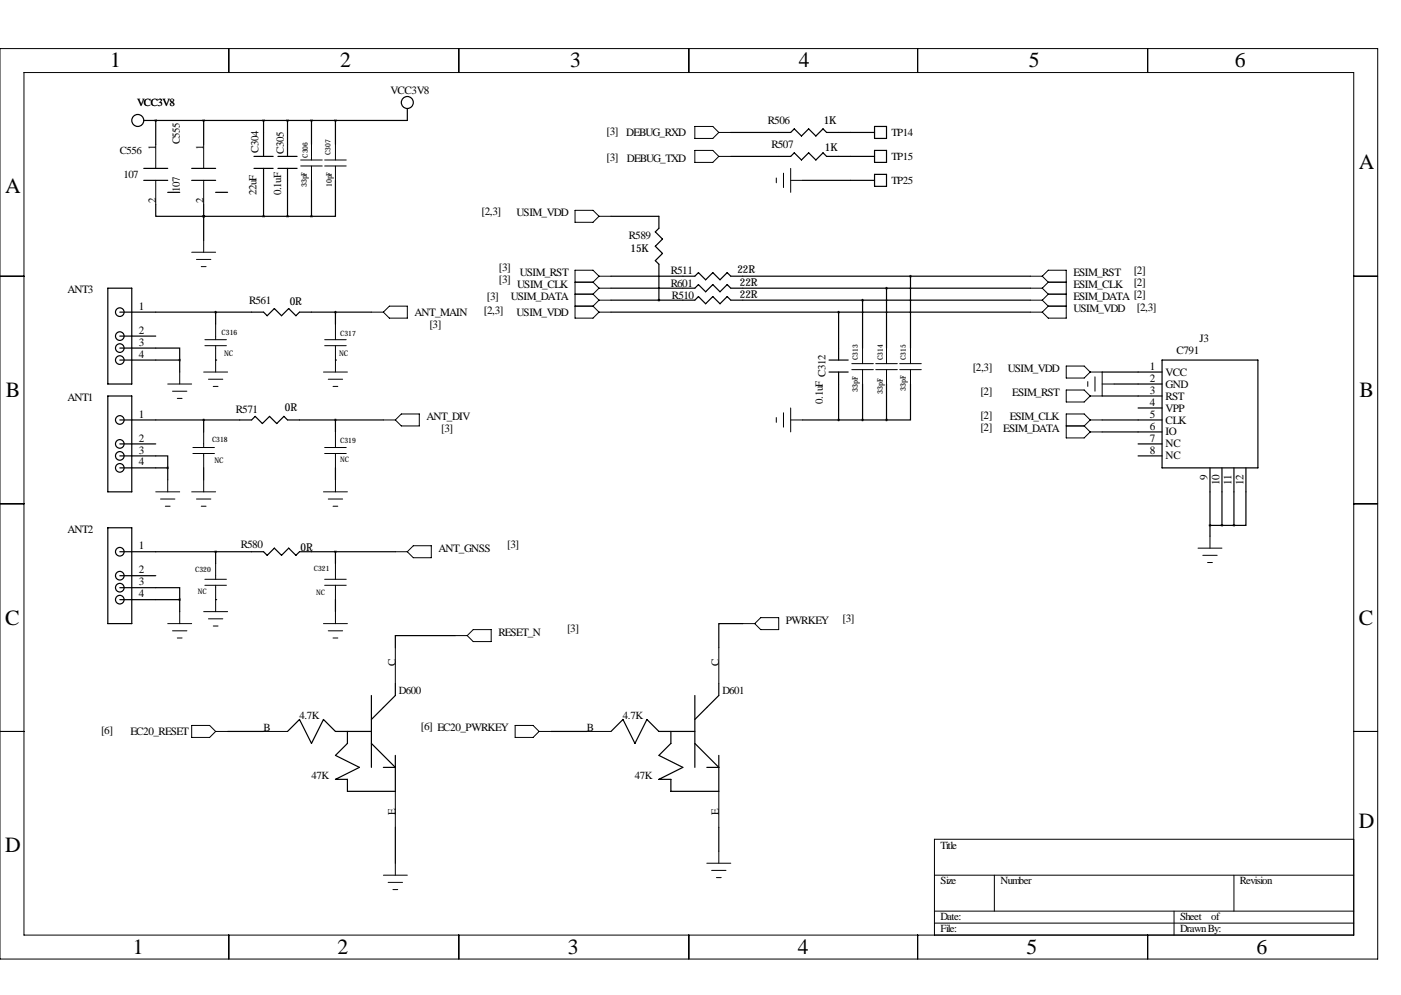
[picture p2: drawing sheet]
<svg xmlns="http://www.w3.org/2000/svg" width="297mm" height="211mm" viewBox="0 0 297 211" stroke-linecap="round" stroke-linejoin="round" font-family="sans-serif">
<g fill="none" stroke="#000" stroke-width=".21">
<path d="M0 10.3h292.1v193h-292.1zM5.1 15.4h281.9v182.9h-281.9zM48.5 10.3v5.1M97.3 10.3v5.1M146 10.3v5.1M194.6 10.3v5.1M243.3 10.3v5.1M33 30.6v5.1M33 38.2v5.1M43.2 30.6v5.1M43.2 38.2v5.1M63.8 33.9h4.5"/>
<path d="M63.8 35.2h4.5M66 30.6v3.3M66 35.2v3M68.8 33.9h4.6M68.8 35.2h4.6M71.1 30.6v3.3M71.1 35.2v3M147.3 31.9h3.8l1.3 1.3-1.3 1.2h-3.8zM147.3 26.8h3.8l1.3 1.3-1.3 1.3h-3.8zM152.4 28.1h2.5M152.4 33.2h2.5M164.6 37.7v1"/>
<path d="M166.1 36.7v3.1M167.6 35.7v5.1M167.6 38.2h2.6M0 58.6h5.1M40.6 53.5h5.1M41.7 55h3M42.7 56.5h1M43.2 50.9v2.6M121.9 59.8h3.8M121.9 44.6h3.8l1.3 1.3-1.3 1.2h-3.8zM125.7 59.8l1.3 1.3M127 58.6h2.5"/>
<path d="M127 58.6l-1.3 1.2M127 58.6l-1.3-1.3h-3.8v10.2h3.8l1.3-1.3M127 45.9h2.5M218.4 58.6h2.6M221 58.6l1.2-1.3h3.9v10.2h-3.9l-1.2-1.3M221 58.6l1.2 1.2M222.2 59.8h3.9M222.2 59.8l-1.2 1.3M287 58.6h5.1M38.1 78.9v2.5M43.2 78.9h5.1M43.4 72h4.6"/>
<path d="M43.4 73.3h4.6M45.7 68.7v3.3M45.7 73.3v5.6M68.6 78.9h5.1M68.8 72h4.6M68.8 73.3h4.6M71.1 68.7v3.3M71.1 73.3v5.6M78.7 66.2h2.6M81.3 66.2l1.2-1.3h3.9v2.6h-3.9zM121.9 62.4h3.8M121.9 64.9h3.8"/>
<path d="M125.7 62.4l1.3 1.2M125.7 64.9l1.3 1.3M127 61.1h2.5M127 61.1l-1.3 1.3M127 63.6h2.5M127 63.6l-1.3 1.3M127 66.2h2.5M180.6 77.1h4.6M180.6 78.4h4.6M182.9 73.8v3.3M182.9 78.4v3M185.7 77.1h4.5"/>
<path d="M185.7 78.4h4.5M188 73.8v3.3M188 78.4v3M190.8 77.1h4.5M190.8 78.4h4.5M193 73.8v3.3M193 78.4v3M218.4 61.1h2.6M218.4 63.6h2.6M218.4 66.2h2.6M221 61.1l1.2 1.3M221 63.6l1.2 1.3"/>
<path d="M222.2 62.4h3.9M222.2 64.9h3.9M222.2 62.4l-1.2 1.2M222.2 64.9l-1.2 1.3M226.1 77.6h3.8l1.2 1.3-1.2 1.3h-3.8zM231.1 78.9h2.6v5.1h-2.6M232.2 79.9v3M35.6 81.4h5M36.6 82.9h3M37.6 84.5h1M40.9 94.9h4.6M40.9 96.2h4.6"/>
<path d="M43.2 91.6v3.3M43.2 96.2v3M44.2 80.4h3M45.2 81.9h1M68.8 94.9h4.6M68.8 96.2h4.6M69.6 80.4h3M70.6 81.9h1M71.1 91.6v3.3M71.1 96.2v3M81.3 89h2.5M85.1 87.8h3.8v2.5h-3.8l-1.3-1.3z"/>
<path d="M164.6 88.5v1M166.1 87.5v3.1M167.6 89h2.6M167.6 86.5v5.1M226.1 82.7h3.8l1.2 1.3-1.2 1.2h-3.8zM226.1 90.3h3.8M229.9 90.3l1.2 1.3M230.6 80.9v1M231.1 89h2.6M231.1 89l-1.2-1.2h-3.8v5.1h3.8l1.2-1.3M231.1 91.6h2.6M231.1 89l-1.2 1.3"/>
<path d="M233.7 81.4h2.5M0 106.8h5.1M33 104.3h5.1M34 105.8h3.1M35.1 107.3h1M35.6 101.7v2.6M40.6 104.3h5.1M41.7 105.8h3M42.7 107.3h1M43.2 101.7v2.6M45.7 119.5v3.3M68.6 104.3h5.1"/>
<path d="M69.6 105.8h3M70.6 107.3h1M71.1 101.7v2.6M71.1 119.5v3.3M83.8 117h2.6M87.6 115.7h3.8v2.6h-3.8l-1.2-1.3zM254 116.2h5.1M255 117.7h3.1M256 119.3h1M256.5 113.7v2.5M287 106.8h5.1M35.6 132.2h5"/>
<path d="M36.6 133.7h3M37.6 135.3h1M38.1 129.7v2.5M43.2 129.7h5.1M43.4 122.8h4.6M43.4 124.1h4.6M44.2 131.2h3M45.2 132.7h1M45.7 124.1v5.6M68.6 132.2h5.1M68.8 122.8h4.6M68.8 124.1h4.6"/>
<path d="M69.6 133.7h3M70.6 135.3h1M71.1 124.1v3M71.1 129.7v2.5M83.8 137.3v7.6M96.5 134.8h2.6M99.1 134.8l1.2-1.3h3.8v2.5h-3.8zM152.4 137.3v7.6M157.5 132.2h2.5M161.3 131h3.8v2.5h-3.8l-1.3-1.3zM0 155.1h5.1M40.6 153.8h3.8l1.3 1.3-1.3 1.3h-3.8z"/>
<path d="M45.7 155.1h2.6M55.9 155.1h5.1M109.2 153.8h3.8l1.3 1.3-1.3 1.3h-3.8zM114.3 155.1h2.5M124.5 155.1h5M287 155.1h5.1M83.8 167.8v7.6M152.4 167.8v7.6M287 177.9h-88.9v20.4M48.5 198.3v5M81.3 185.6h5.1M82.3 187.1h3"/>
<path d="M83.3 188.6h1M83.8 183v2.6M97.3 198.3v5M146 198.3v5M149.9 183h5M150.9 184.5h3M151.9 186.1h1M152.4 180.5v2.5M194.6 198.3v5M198.1 195.7h88.9M198.1 193.2h88.9M198.1 185.6h88.9"/>
<path d="M210.8 185.6v7.6M243.3 198.3v5M248.9 193.2v5.1M261.6 185.6v7.6"/>
</g>
<g fill="none" stroke="#000" stroke-width=".25">
<path d="M30.5 35.7h5.1M30.5 38.2h5.1M33 25.5h.1M33 25.5v5.1M40.6 35.7h5.1M40.6 38.2h5.1M43.2 25.5v5.1M53.8 35.7h4.1M53.8 33.2h4.1M55.9 25.5v7.7M55.9 35.7v10.2M58.9 35.7h4.1"/>
<path d="M58.9 33.2h4.1M61 25.5v7.7M61 35.7v10.2M66 25.5v5.1M66 38.2v7.7M71.1 38.2v7.7h-5.1M71.1 25.5v5.1M86.4 23v2.5h-55.9M154.9 33.2h12.7l.8-.8 1.5 1.5 1.5-1.5 1.6 1.5 1.5-1.5 .8 .8h10.1M154.9 28.1h12.7l.8-.8 1.5 1.5 1.5-1.5 1.6 1.5 1.5-1.5 .8 .8h10.1M170.2 38.2h15.2M185.4 26.8h2.6v2.6h-2.6z"/>
<path d="M185.4 31.9h2.6v2.5h-2.6zM185.4 37h2.6v2.5h-2.6zM33 43.3v2.6h10.2M35.6 40.8h2.5M43.2 45.9h.1M43.2 43.3v7.6M43.2 45.9h22.8M45.7 40.8h2.6M129.5 58.6h17.8l.8-.8 1.5 1.5 1.5-1.5 1.6 1.5 1.5-1.5 .7 .8h63.5M129.5 45.9h10.2v2.5l-.8 .8 1.6 1.5-1.6 1.5 1.6 1.5-1.6 1.6 .8 .7v7.6M193 58.6v15.2M22.9 61.1h5v20.3h-5z"/>
<path d="M25.4 73.8h12.7v2.5M25.4 76.3h12.7M25.4 66.2h30.5l.7 .7 1.6-1.5 1.5 1.5 1.5-1.5 1.5 1.5 .8-.7h15.2M25.4 71.3h7.6M38.1 76.3v2.6M45.7 76.3h.1M45.7 66.2v2.5M71.1 76.3h.1M71.1 66.2v2.5M129.5 66.2h88.9M129.5 61.1h17.8l.8-.8 1.5 1.6 1.5-1.6 1.6 1.6 1.5-1.6 .7 .8h63.5M129.5 63.6h17.8l.8-.7 1.5 1.5 1.5-1.5 1.6 1.5 1.5-1.5 .7 .7h63.5"/>
<path d="M175.8 78.9h4M175.8 76.3h4M177.8 66.2v10.1M177.8 78.9v10.1M182.9 63.6v10.2M188 61.1v12.7M233.7 78.9h12.7M246.4 76.3h20.3v22.9h-20.3zM22.9 84h5v20.3h-5zM25.4 96.7h10.2v2.5M25.4 89h27.9l.8-.7 1.5 1.5 1.5-1.5 1.6 1.5 1.5-1.5 .8 .7h20.3M25.4 94.1h7.6"/>
<path d="M25.4 99.2h10.2M35.6 99.2v2.5M43.2 89v2.6M43.2 99.2v2.5M71.1 89v2.6M71.1 99.2v2.5M170.2 89h17.8M182.9 81.4v7.6M188 81.4v7.6M193 81.4v7.6h-5M233.7 89h12.7M233.7 84h12.7"/>
<path d="M233.7 91.6h12.7M236.2 81.4h10.2M241.3 94.1h5.1M241.3 96.7h5.1M241.3 86.5h5.1M256.5 99.2v14.5M259.1 99.2v12.2M261.6 99.2v12.2M264.2 99.2v12.2h-2.6M22.9 111.9h5v20.3h-5zM25.4 117h30.5l.7 .7 1.6-1.5 1.5 1.5 1.5-1.5 1.5 1.5 .8-.7h20.3M45.7 117v2.5"/>
<path d="M71.1 117v2.5M256.5 111.4h5.1M25.4 124.6h12.7v2.5M25.4 122.1h7.6M25.4 127.1h12.7M38.1 127.1v2.6M45.7 127.1h.1M71.1 127.1v2.6M96.5 134.8h-12.7v2.5M157.5 132.2h-5.1v5.1M48.3 155.1h7.6M61 155.1l2.5-2.6 2.5 5.1 2.6-5.1 2.5 2.6h7.6"/>
<path d="M73.7 155.1v2.5l-2.6 2.6 5.1 2.5-5.1 2.5h2.6v2.6h10.1v-7.6M78.7 147.5v15.2M78.7 157.6l5.1 5.1h-2.5M83.8 144.9v2.6l-5.1 5M116.8 155.1h7.7M129.5 155.1l2.6-2.6 2.5 5.1 2.6-5.1 2.5 2.6h7.6M142.2 155.1v2.5l-2.5 2.6 5.1 2.5-5.1 2.5h2.5v2.6h10.2v-7.6M147.3 157.6l5.1 5.1h-2.5M147.3 147.5v15.2M152.4 144.9v2.6l-5.1 5M83.8 175.4v7.6M152.4 175.4v5.1"/>
<circle cx="29.2" cy="25.5" r="1.27"/>
<circle cx="86.4" cy="21.7" r="1.27"/>
<circle cx="25.4" cy="71.3" r=".91"/>
<circle cx="25.4" cy="66.2" r=".91"/>
<circle cx="25.4" cy="73.8" r=".91"/>
<circle cx="25.4" cy="76.3" r=".91"/>
<circle cx="25.4" cy="96.7" r=".91"/>
<circle cx="25.4" cy="99.2" r=".91"/>
<circle cx="25.4" cy="94.1" r=".91"/>
<circle cx="25.4" cy="89" r=".91"/>
<circle cx="25.4" cy="117" r=".91"/>
<circle cx="25.4" cy="124.6" r=".91"/>
<circle cx="25.4" cy="127.1" r=".91"/>
<circle cx="25.4" cy="122.1" r=".91"/>
</g>
<path d="M187.9 61.1a.05 .05 0 0 0 .1 0 .05 .05 0 0 0-.1 0zM193 58.6a.05 .05 0 0 0 .1 0 .05 .05 0 0 0-.1 0zM60.9 45.9a.05 .05 0 0 0 .1 0 .05 .05 0 0 0-.1 0zM66 45.9a.05 .05 0 0 0 .1 0 .05 .05 0 0 0-.1 0zM187.9 89a.05 .05 0 0 0 .1 0 .05 .05 0 0 0-.1 0zM60.9 25.5a.05 .05 0 0 0 .1 0 .05 .05 0 0 0-.1 0zM66 25.5a.05 .05 0 0 0 .1 0 .05 .05 0 0 0-.1 0zM35.5 99.2a.05 .05 0 0 0 .1 0 .05 .05 0 0 0-.1 0zM256.5 111.4a.05 .05 0 0 0 .1 0 .05 .05 0 0 0-.1 0z" fill="#000" stroke="#000" stroke-width=".51"/>
<g font-size="4.6">
<text x="23.3" y="14.3">1</text>
<text x="72.1" y="14.3">2</text>
<text x="120.9" y="14.3">3</text>
<text x="169.4" y="14.3">4</text>
<text x="218.1" y="14.3">5</text>
<text x="261.8" y="14.3">6</text>
<text x="288.1" y="35.9">A</text>
<text x="1.1" y="41">A</text>
<text x="1.2" y="84.2">B</text>
<text x="288.2" y="84.2">B</text>
<text x="1.1" y="132.4">C</text>
<text x="288.1" y="132.4">C</text>
<text x="288.1" y="175.6">D</text>
<text x="1.1" y="180.7">D</text>
<text x="28.2" y="202.3">1</text>
<text x="71.6" y="202.3">2</text>
<text x="120.4" y="202.3">3</text>
<text x="169.1" y="202.3">4</text>
<text x="217.6" y="202.3">5</text>
<text x="266.4" y="202.3">6</text>
</g>
<g font-size="2.4">
<text x="82.8" y="20">VCC3V8</text>
<text x="128.6" y="28.6">[3]</text>
<text x="132.8" y="28.8">DEBUG_RXD</text>
<text x="162.8" y="26.3">R506</text>
<text x="128.6" y="34.2">[3]</text>
<text x="132.9" y="34.4">DEBUG_TXD</text>
<text x="163.6" y="31.4">R507</text>
<text x="102.1" y="45.6">[2,3]</text>
<text x="109.5" y="45.9">USIM_VDD</text>
<text x="133.3" y="50.7">R589</text>
<text x="105.8" y="57.5">[3]</text>
<text x="110.2" y="58.6">USIM_RST</text>
<text x="142.2" y="58.1">R511</text>
<text x="227.6" y="58.6">ESIM_RST</text>
<text x="240.4" y="58">[2]</text>
<text x="14.3" y="62.1">ANT3</text>
<text x="29.5" y="65.7">1</text>
<text x="52.8" y="64.4">R561</text>
<text x="103.2" y="63.6">[3]</text>
<text x="105.8" y="60.1">[3]</text>
<text x="108.3" y="63.6">USIM_DATA</text>
<text x="109.7" y="61.1">USIM_CLK</text>
<text x="142.2" y="60.8">R601</text>
<text x="142.5" y="63.4">R510</text>
<text x="227.6" y="61.1">ESIM_CLK</text>
<text x="227.6" y="63.6">ESIM_DATA [2]</text>
<text x="240.4" y="60.6">[2]</text>
<text x="241" y="65.9">[2,3]</text>
<text x="29.5" y="70.8">2</text>
<text x="87.9" y="66.9">ANT_MAIN</text>
<text x="91" y="69.5">[3]</text>
<text x="102.6" y="66.7">[2,3]</text>
<text x="109.5" y="66.9">USIM_VDD</text>
<text x="227.6" y="66.2">USIM_VDD</text>
<text x="29.5" y="73.3">3</text>
<text x="29.5" y="75.8">4</text>
<text x="249.4" y="75.1">C791</text>
<text x="254.3" y="72.5">J3</text>
<text x="206.2" y="78.6">[2,3]</text>
<text x="207.9" y="83.7">[2]</text>
<text x="213.7" y="78.9">USIM_VDD</text>
<text x="214.6" y="84">ESIM_RST</text>
<text x="243.8" y="78.4">1</text>
<text x="243.8" y="80.9">2</text>
<text x="243.8" y="83.5">3</text>
<text x="247.1" y="79.6">VCC</text>
<text x="247.1" y="82.2">GND</text>
<text x="14.3" y="85">ANT1</text>
<text x="29.5" y="88.5">1</text>
<text x="50" y="87.5">R571</text>
<text x="90.4" y="89">ANT_DIV</text>
<text x="207.9" y="88.8">[2]</text>
<text x="214.1" y="89">ESIM_CLK</text>
<text x="243.8" y="86">4</text>
<text x="243.8" y="88.5">5</text>
<text x="247.1" y="84.7">RST</text>
<text x="247.1" y="87.3">VPP</text>
<text x="247.1" y="89.8">CLK</text>
<text x="29.5" y="93.6">2</text>
<text x="93.6" y="91.6">[3]</text>
<text x="207.9" y="91.3">[2]</text>
<text x="212.7" y="91.6">ESIM_DATA</text>
<text x="243.8" y="91.1">6</text>
<text x="243.8" y="93.6">7</text>
<text x="247.1" y="92.3">IO</text>
<text x="247.1" y="94.9">NC</text>
<text x="29.5" y="96.2">3</text>
<text x="29.5" y="98.7">4</text>
<text x="243.8" y="96.2">8</text>
<text x="247.1" y="97.4">NC</text>
<text x="256" y="101.8" transform="rotate(-90 256 101.8)">9</text>
<text x="258.6" y="102.9" transform="rotate(-90 258.6 102.9)">10</text>
<text x="261.1" y="102.9" transform="rotate(-90 261.1 102.9)">11</text>
<text x="263.7" y="102.9" transform="rotate(-90 263.7 102.9)">12</text>
<text x="14.3" y="112.9">ANT2</text>
<text x="29.5" y="116.5">1</text>
<text x="51" y="116.2">R580</text>
<text x="93" y="117">ANT_GNSS</text>
<text x="107.5" y="116.2">[3]</text>
<text x="29.5" y="121.6">2</text>
<text x="29.5" y="124.1">3</text>
<text x="29.5" y="126.6">4</text>
<text x="178.7" y="132">[3]</text>
<text x="105.7" y="134.8">RESET_N</text>
<text x="120.2" y="134">[3]</text>
<text x="166.6" y="132.2">PWRKEY</text>
<text x="21.4" y="155.6">[6]</text>
<text x="27.7" y="155.8">EC20_RESET</text>
<text x="89.3" y="154.8">[6] EC20_PWRKEY</text>
</g>
<g font-size="2.3">
<text x="29.1" y="22.5">VCC3V8</text>
<text x="174.6" y="26.3">1K</text>
<text x="189" y="28.8">TP14</text>
<text x="25.4" y="32.7">C556</text>
<text x="33" y="31.9" transform="rotate(-90 33 31.9)">1</text>
<text x="38.1" y="30.6" transform="rotate(-90 38.1 30.6)">C555</text>
<text x="43.2" y="31.9" transform="rotate(-90 43.2 31.9)">1</text>
<text x="54.8" y="32.4" transform="rotate(-90 54.8 32.4)">C304</text>
<text x="60.2" y="32.7" transform="rotate(-90 60.2 32.7)">C305</text>
<text x="174.9" y="31.9">1K</text>
<text x="189" y="33.9">TP15</text>
<text x="26.2" y="37.7">107</text>
<text x="38.1" y="40.8" transform="rotate(-90 38.1 40.8)">107</text>
<text x="54.4" y="41.4" transform="rotate(-90 54.4 41.4)">22uF</text>
<text x="59.6" y="41.4" transform="rotate(-90 59.6 41.4)">0.1uF</text>
<text x="189" y="39">TP25</text>
<text x="33" y="43.1" transform="rotate(-90 33 43.1)">2</text>
<text x="43.2" y="43.1" transform="rotate(-90 43.2 43.1)">2</text>
<text x="133.7" y="53.5">15K</text>
<text x="156.3" y="57.8">22R</text>
<text x="61.4" y="64.7">0R</text>
<text x="156.8" y="60.6">22R</text>
<text x="156.8" y="63.2">22R</text>
<text x="60.4" y="87">0R</text>
<text x="174.4" y="85.6" transform="rotate(-90 174.4 85.6)">0.1uF C312</text>
<text x="63.7" y="116.7">0R</text>
<text x="83.8" y="141.1" transform="rotate(-90 83.8 141.1)">C</text>
<text x="152.4" y="141.1" transform="rotate(-90 152.4 141.1)">C</text>
<text x="84.6" y="147.2">D600</text>
<text x="153.2" y="147.2">D601</text>
<text x="55.8" y="155.1">B</text>
<text x="63.5" y="152.5">4.7K</text>
<text x="124.4" y="155.1">B</text>
<text x="132.1" y="152.5">4.7K</text>
<text x="66" y="165.2">47K</text>
<text x="134.6" y="165.2">47K</text>
<text x="83.8" y="172.8" transform="rotate(-90 83.8 172.8)">E</text>
<text x="152.4" y="172.8" transform="rotate(-90 152.4 172.8)">E</text>
<text x="199.4" y="179.9">Title</text>
<text x="199.4" y="187.5">Size</text>
<text x="212.1" y="187.5">Number</text>
<text x="262.9" y="187.5">Revision</text>
<text x="199.4" y="197.7">File:</text>
<text x="199.4" y="195.2">Date:</text>
<text x="250.2" y="195.2">Sheet</text>
<text x="250.2" y="197.7">Drawn By:</text>
<text x="256.8" y="195.2">of</text>
</g>
<g font-size="1.6">
<text x="65.3" y="33.4" transform="rotate(-90 65.3 33.4)">C306</text>
<text x="70.1" y="32.9" transform="rotate(-90 70.1 32.9)">C307</text>
<text x="65" y="39.7" transform="rotate(-90 65 39.7)">33pF</text>
<text x="70.4" y="39.7" transform="rotate(-90 70.4 39.7)">10pF</text>
<text x="47" y="71.1">C316</text>
<text x="72.1" y="71.3">C317</text>
<text x="47.5" y="75.5">NC</text>
<text x="71.9" y="75.5">NC</text>
<text x="181.9" y="76.4" transform="rotate(-90 181.9 76.4)">C313</text>
<text x="187.2" y="76.4" transform="rotate(-90 187.2 76.4)">C314</text>
<text x="192" y="76.4" transform="rotate(-90 192 76.4)">C315</text>
<text x="181.9" y="83.2" transform="rotate(-90 181.9 83.2)">33pF</text>
<text x="187.2" y="83.4" transform="rotate(-90 187.2 83.4)">33pF</text>
<text x="192" y="82.9" transform="rotate(-90 192 82.9)">33pF</text>
<text x="45" y="93.7">C318</text>
<text x="72.1" y="93.9">C319</text>
<text x="45.5" y="98.1">NC</text>
<text x="72.1" y="98">NC</text>
<text x="41.4" y="121.4">C320</text>
<text x="41.9" y="126">NC</text>
<text x="66.5" y="121.1">C321</text>
<text x="67.1" y="126.2">NC</text>
</g>
</svg>
